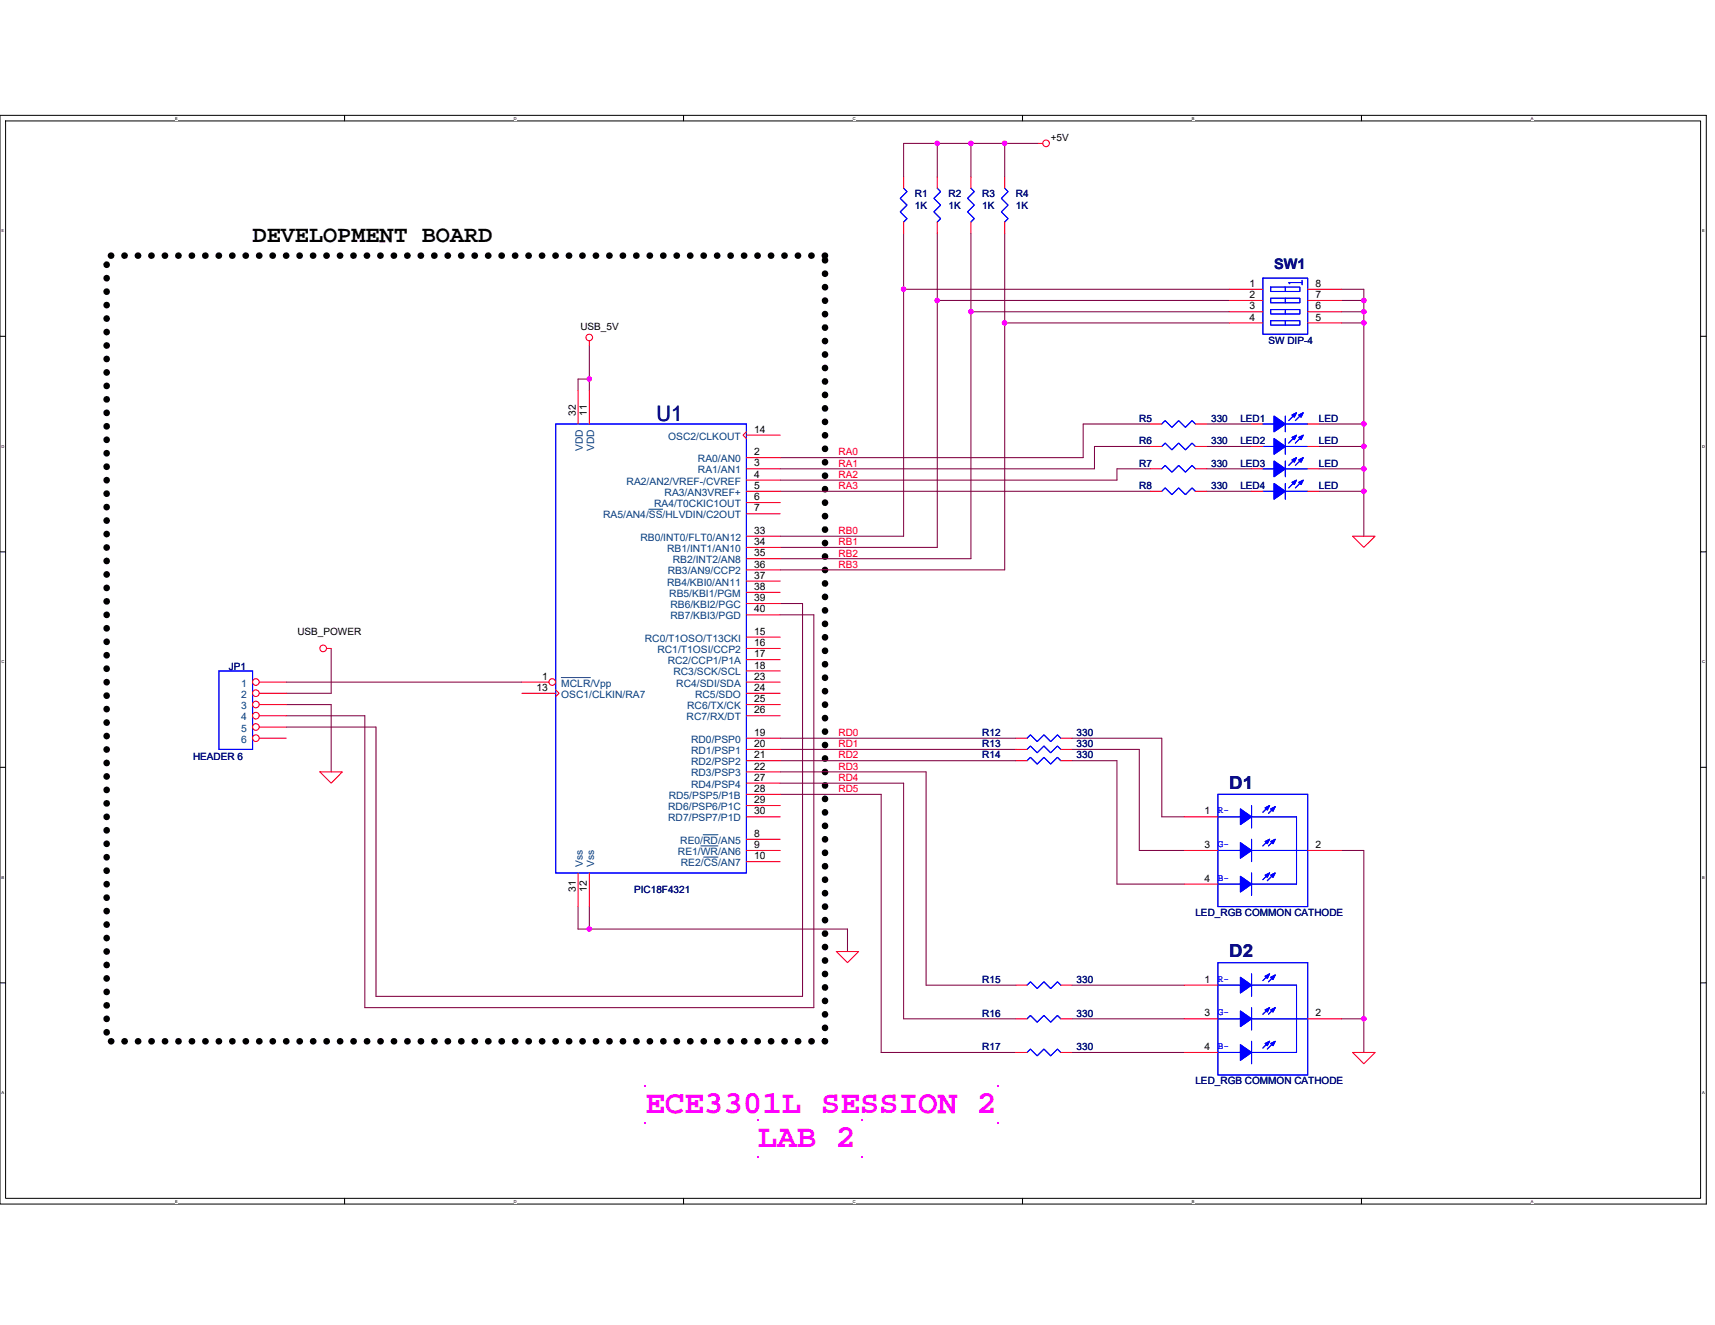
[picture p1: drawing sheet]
<svg xmlns="http://www.w3.org/2000/svg" width="279mm" height="216mm" viewBox="0 0 279 216" stroke-linecap="round" stroke-linejoin="round" font-family="sans-serif">
<path d="M0 18.8h278v177.4h-278zM.9 19.7h276.2v175.6h-276.2z" fill="none" stroke="#000" stroke-width=".16"/>
<g fill="#fff">
<path d="M28.5 18.9h.4v.7h-.4z"/>
<path d="M28.5 195.4h.4v.7h-.4z"/>
</g>
<path d="M56.1 18.8v.9M56.1 195.3v.9" fill="none" stroke="#000" stroke-width=".17"/>
<g fill="#fff">
<path d="M83.7 18.9h.5v.7h-.5z"/>
<path d="M83.7 195.4h.5v.7h-.5z"/>
</g>
<path d="M111.4 18.8v.9M111.4 195.3v.9" fill="none" stroke="#000" stroke-width=".17"/>
<g fill="#fff">
<path d="M139 18.9h.4v.7h-.4z"/>
<path d="M139 195.4h.4v.7h-.4z"/>
</g>
<path d="M166.6 18.8v.9M166.6 195.3v.9" fill="none" stroke="#000" stroke-width=".17"/>
<g fill="#fff">
<path d="M194.2 18.9h.4v.7h-.4z"/>
<path d="M194.2 195.4h.4v.7h-.4z"/>
</g>
<path d="M221.8 18.8v.9M221.8 195.3v.9" fill="none" stroke="#000" stroke-width=".17"/>
<g fill="#fff">
<path d="M249.4 18.9h.4v.7h-.4z"/>
<path d="M249.4 195.4h.4v.7h-.4z"/>
<path d="M.2 37.3h.5v.7h-.5z"/>
<path d="M277.3 37.3h.4v.7h-.4z"/>
<path d="M.2 72.3h.5v.8h-.5z"/>
<path d="M277.3 72.3h.4v.8h-.4z"/>
</g>
<path d="M0 54.8h.9M277.1 54.8h.9" fill="none" stroke="#000" stroke-width=".17"/>
<g fill="#fff">
<path d="M.2 107.5h.5v.7h-.5z"/>
<path d="M277.3 107.5h.4v.7h-.4z"/>
</g>
<path d="M0 89.9h.9M277.1 89.9h.9" fill="none" stroke="#000" stroke-width=".17"/>
<g fill="#fff">
<path d="M.2 142.6h.5v.7h-.5z"/>
<path d="M277.3 142.6h.4v.7h-.4z"/>
</g>
<path d="M0 125h.9M277.1 125h.9" fill="none" stroke="#000" stroke-width=".17"/>
<g fill="#fff">
<path d="M.2 177.7h.4v.7h-.4z"/>
<path d="M277.3 177.7h.4v.7h-.4z"/>
</g>
<path d="M0 160.1h.9M277.1 160.1h.9" fill="none" stroke="#000" stroke-width=".17"/>
<path d="M17.4 41.7h117v128h-117z" fill="none" stroke="#000" stroke-width="1.1" stroke-dasharray="0 2.2"/>
<g fill="#f0f">
<path d="M123.4 182.4h.1v.2h-.1z"/>
<path d="M140.4 182.4h.1v.2h-.1z"/>
<path d="M140.4 188.4h.1v.2h-.1z"/>
<path d="M123.4 188.4h.1v.2h-.1z"/>
<path d="M105.1 176.9h.1v.2h-.1z"/>
<path d="M162.5 176.9h.2v.2h-.2z"/>
<path d="M162.5 182.9h.2v.2h-.2z"/>
<path d="M105.1 182.9h.1v.2h-.1z"/>
</g>
<g fill="none" stroke="#800040" stroke-width=".17">
<path d="M147.2 38v9.1M152.7 38v11M152.7 23.4h-5.5v5.5M152.7 23.4v5.5M152.7 23.4h5.5M158.2 38v12.8M158.2 23.4v5.5M158.2 23.4h5.5M163.7 38v14.6M163.7 23.4v5.5M163.7 23.4h5.5M96 56.3v5.5"/>
<path d="M147.2 47.1v40.3h-20.1M147.2 47.1h53.1M152.7 49v40.2h-25.6M152.7 49h47.6M158.2 50.8v40.2h-31.1M158.2 50.8h42.1M163.7 52.6h36.6M163.7 52.6v40.3h-36.6M218.5 47.1h3.7v1.9M218.5 50.8h3.7M218.5 52.6h3.7M218.5 49h3.7"/>
<path d="M222.2 49v1.8M222.2 50.8v1.8M222.2 52.6v16.5M96 61.8v1.8M96 61.8h-1.8v1.8M187.5 69.1h-11v5.5h-49.4M187.5 72.7h-9.2v3.7h-51.2M187.5 76.4h-5.5v1.8h-54.9M196.6 69.1h7.3M196.6 76.4h7.3M196.6 72.7h7.3M214.9 72.7h7.3"/>
<path d="M214.9 76.4h7.3M214.9 69.1h7.3M222.2 72.7v3.7M222.2 76.4v3.7M222.2 69.1v3.6M127.1 80.1h60.4M127.1 98.3h3.6v64h-69.4v-43.8h-14.7M196.6 80.1h7.3M214.9 80.1h7.3M222.2 80.1v7.3M46.6 114.8h7.4v11M46.6 111.1h38.4"/>
<path d="M54 105.7v7.3h-7.4M127.1 100.2h5.5v64h-73.2v-47.6h-12.8M127.1 129.4h16.5v42.1h21.9M127.1 127.6h20.1v38.4h18.3M127.1 125.8h23.8v34.7h14.6M127.1 124h38.4M127.1 120.3h38.4M127.1 122.1h38.4M174.6 124h7.4v20.1h10.9M174.6 122.1h11v16.5h7.3M174.6 120.3h14.7v12.8h3.6M218.5 138.6h3.7v27.4"/>
<path d="M94.2 147.7v3.7h1.8M96 147.7v3.7M96 151.4h42.1v3.6M174.6 160.5h18.3M174.6 171.5h18.3M174.6 166h18.3M218.5 166h3.7M222.2 166v5.5"/>
</g>
<g fill="#f0f" stroke="#f0f" stroke-width=".17">
<circle cx="96" cy="61.8" r=".35"/>
<circle cx="96" cy="151.4" r=".35"/>
<circle cx="222.2" cy="166" r=".36"/>
<circle cx="222.2" cy="72.7" r=".36"/>
<circle cx="222.2" cy="80" r=".36"/>
<circle cx="222.2" cy="76.4" r=".36"/>
<circle cx="222.2" cy="49" r=".36"/>
<circle cx="222.2" cy="50.8" r=".36"/>
<circle cx="152.7" cy="23.4" r=".35"/>
<circle cx="158.2" cy="23.4" r=".36"/>
<circle cx="163.7" cy="23.4" r=".36"/>
<circle cx="222.2" cy="69.1" r=".36"/>
<circle cx="222.2" cy="52.6" r=".36"/>
<circle cx="147.2" cy="47.1" r=".35"/>
<circle cx="152.7" cy="49" r=".36"/>
<circle cx="158.2" cy="50.8" r=".36"/>
<circle cx="163.7" cy="52.6" r=".36"/>
</g>
<g fill="none" stroke="#f00" stroke-width=".17">
<path d="M169.2 23.4h.7M96 55.5v.8M203.9 80.1h1.8M213 80.1h1.9M220.4 87.4h3.6l-1.8 1.8zM53.2 105.7h.8M52.1 125.8h3.7l-1.8 1.8zM192.9 133.1h5.5M192.9 138.6h5.5M213 138.6h5.5M136.2 155h3.7l-1.8 1.9zM192.9 144.1h5.5"/>
<path d="M220.4 171.5h3.6l-1.8 1.8z"/>
<circle cx="170.4" cy="23.4" r=".54"/>
<circle cx="96" cy="55" r=".54"/>
<circle cx="52.6" cy="105.7" r=".54"/>
</g>
<g fill="#00f" stroke="#00f" stroke-width=".17">
<path d="M202.1 131.8l1.8 1.3-1.8 1.3z" fill-rule="evenodd"/>
<path d="M206.1 131.6l.7-.3-.3 .7z" fill-rule="evenodd"/>
<path d="M207 131.8l.8-.4-.4 .8z" fill-rule="evenodd"/>
<path d="M202.1 137.3l1.8 1.3-1.8 1.2z" fill-rule="evenodd"/>
<path d="M202.1 142.8l1.8 1.3-1.8 1.3z" fill-rule="evenodd"/>
<path d="M206.1 137.1l.7-.3-.3 .7z" fill-rule="evenodd"/>
<path d="M207 137.1l.8-.3-.4 .7z" fill-rule="evenodd"/>
<path d="M206.1 142.6l.7-.4-.3 .8z" fill-rule="evenodd"/>
<path d="M207 142.6l.8-.4-.4 .8z" fill-rule="evenodd"/>
<path d="M202.1 131.8l1.8 1.3-1.8 1.3z" fill-rule="evenodd"/>
<path d="M206.1 131.6l.7-.3-.3 .7z" fill-rule="evenodd"/>
<path d="M207 131.8l.8-.4-.4 .8z" fill-rule="evenodd"/>
<path d="M202.1 137.3l1.8 1.3-1.8 1.2z" fill-rule="evenodd"/>
<path d="M202.1 142.8l1.8 1.3-1.8 1.3z" fill-rule="evenodd"/>
<path d="M206.1 137.1l.7-.3-.3 .7z" fill-rule="evenodd"/>
<path d="M207 137.1l.8-.3-.4 .7z" fill-rule="evenodd"/>
<path d="M206.1 142.6l.7-.4-.3 .8z" fill-rule="evenodd"/>
<path d="M207 142.6l.8-.4-.4 .8z" fill-rule="evenodd"/>
<path d="M207.6 78.8l1.8 1.3-1.8 1.2z" fill-rule="evenodd"/>
<path d="M211.6 78.6l.7-.4-.3 .8z" fill-rule="evenodd"/>
<path d="M210.5 78.6l.7-.4-.3 .8z" fill-rule="evenodd"/>
<path d="M207.6 78.8l1.8 1.3-1.8 1.2z" fill-rule="evenodd"/>
<path d="M211.6 78.6l.7-.4-.3 .8z" fill-rule="evenodd"/>
<path d="M210.5 78.6l.7-.4-.3 .8z" fill-rule="evenodd"/>
</g>
<g fill="none" stroke="#00f" stroke-width=".17">
<path d="M90.5 69.1h31.1v73.1h-31.1zM209.4 78.8v2.5M211 78.4l-1 1.1M212.1 78.4l-1.1 1.1M205.7 80.1h1.9M209.4 80.1h3.6M198.4 129.4h14.6v18.3h-14.6zM198.4 133.1h12.8v11h-12.8M198.4 138.6h14.6M203.9 131.3v3.6M203.9 136.8v3.6M206.8 131.3l-1.1 1.1"/>
<path d="M206.8 136.8l-1.1 1M207.8 136.8l-1.1 1M207.8 131.4l-1.1 1.1M203.9 142.2v3.7M206.8 142.2l-1.1 1.1M207.6 142.4l-1.1 1.1"/>
</g>
<circle cx="90" cy="111.1" r=".54" fill="#fff" stroke="#f00" stroke-width=".17"/>
<g fill="none" stroke="#f00" stroke-width=".17">
<path d="M94.2 63.6v5.5M96 63.6v5.5M121.6 74.6h5.5M121.6 76.4h5.5M121.6 78.2h5.5M121.6 70.4l-.5 .5 .5 .6M121.6 70.9h5.5M121.6 80.1h5.5M121.6 81.9h5.5M121.6 83.7h5.5M121.6 87.4h5.5M121.6 89.2h5.5"/>
<path d="M121.6 91h5.5M121.6 92.9h5.5M121.6 94.7h5.5M121.6 96.5h5.5M121.6 98.3h5.5M85 113h5.5M85 111.1h4.4M90.5 112.4l.6 .6-.6 .5M121.6 100.2h5.5M121.6 116.6h5.5M121.6 114.8h5.5M121.6 113h5.5"/>
<path d="M121.6 111.1h5.5M121.6 109.3h5.5M121.6 107.5h5.5M121.6 105.7h5.5M121.6 103.8h5.5M121.6 136.8h5.5M121.6 138.6h5.5M121.6 120.3h5.5M121.6 122.1h5.5M121.6 124h5.5M121.6 125.8h5.5M121.6 127.6h5.5"/>
<path d="M121.6 129.4h5.5M121.6 131.3h5.5M121.6 133.1h5.5M94.2 142.2v5.5M96 142.2v5.5M121.6 140.4h5.5M165.5 166h1.8M172.8 166h1.8"/>
</g>
<path d="M105.7 83h2.3M91.4 110.4h4.8M114.2 137.8h2.8M114.6 136h2.4M114.6 139.7h2.4" fill="none" stroke="#004080" stroke-width=".16"/>
<path d="M35.7 109.3h5.4v12.8h-5.4zM167.3 166l.6-.5 1.1 1.1 1.1-1.1 1.1 1.1 1.1-1.1 .5 .5" fill="none" stroke="#00f" stroke-width=".17"/>
<circle cx="41.7" cy="111.1" r=".54" fill="#fff" stroke="#f00" stroke-width=".17"/>
<path d="M42.2 111.1h4.4" fill="none" stroke="#f00" stroke-width=".17"/>
<circle cx="41.7" cy="113" r=".54" fill="#fff" stroke="#f00" stroke-width=".17"/>
<path d="M42.2 113h4.4" fill="none" stroke="#f00" stroke-width=".17"/>
<circle cx="41.7" cy="114.8" r=".54" fill="#fff" stroke="#f00" stroke-width=".17"/>
<path d="M42.2 114.8h4.4" fill="none" stroke="#f00" stroke-width=".17"/>
<circle cx="41.7" cy="116.6" r=".54" fill="#fff" stroke="#f00" stroke-width=".17"/>
<path d="M42.2 116.6h4.4" fill="none" stroke="#f00" stroke-width=".17"/>
<circle cx="41.7" cy="118.5" r=".54" fill="#fff" stroke="#f00" stroke-width=".17"/>
<path d="M42.2 118.5h4.4" fill="none" stroke="#f00" stroke-width=".17"/>
<circle cx="41.7" cy="120.3" r=".54" fill="#fff" stroke="#f00" stroke-width=".17"/>
<g fill="none" stroke="#f00" stroke-width=".17">
<path d="M147.2 28.9v1.8M147.2 36.2v1.8M152.7 28.9v1.8M152.7 36.2v1.8M158.2 28.9v1.8M158.2 36.2v1.8M163.7 28.9v1.8M163.7 36.2v1.8M200.3 47.1h5.4M200.3 49h5.4M200.3 50.8h5.4M200.3 52.6h5.4"/>
<path d="M213 47.1h5.5M213 49h5.5M213 50.8h5.5M213 52.6h5.5M187.5 72.7h1.8M187.5 76.4h1.8M187.5 69.1h1.8M194.8 72.7h1.8M194.8 76.4h1.8M194.8 69.1h1.8M203.9 72.7h1.8M203.9 69.1h1.8"/>
<path d="M203.9 76.4h1.8M213 72.7h1.9M213 69.1h1.9M213 76.4h1.9M187.5 80.1h1.8M194.8 80.1h1.8M42.2 120.3h4.4M165.5 120.3h1.8M165.5 124h1.8M165.5 122.1h1.8M172.8 120.3h1.8M172.8 124h1.8"/>
<path d="M172.8 122.1h1.8M165.5 160.5h1.8M165.5 171.5h1.8M172.8 160.5h1.8M172.8 171.5h1.8M192.9 160.5h5.5M192.9 166h5.5M192.9 171.5h5.5M213 166h5.5"/>
</g>
<g fill="none" stroke="#00f" stroke-width=".17">
<path d="M147.2 30.7l.6 .5-1.1 1.1 1.1 1.1-1.1 1.1 1.1 1.1-.6 .6M152.7 30.7l.5 .5-1.1 1.1 1.1 1.1-1.1 1.1 1.1 1.1-.5 .6M158.2 30.7l.5 .5-1.1 1.1 1.1 1.1-1.1 1.1 1.1 1.1-.5 .6M163.7 30.7l.5 .5-1.1 1.1 1.1 1.1-1.1 1.1 1.1 1.1-.5 .6M205.7 45.3h7.3v9.2h-7.3zM207 46.8h4.8v.7h-4.8zM207 48.6h4.8v.7h-4.8zM207 50.4h4.8v.8h-4.8zM207 52.3h4.8v.7h-4.8zM209.4 46.8v.7M209.4 48.6v.7M209.4 50.4v.8"/>
<path d="M209.4 52.3v.7M212.1 46h-2.1l.1 .2M212.1 45.7v.7M189.3 72.7l.5-.5 1.1 1.1 1.1-1.1 1.1 1.1 1.1-1.1 .6 .5M189.3 76.4l.5-.6 1.1 1.1 1.1-1.1 1.1 1.1 1.1-1.1 .6 .6M189.3 69.1l.5-.6 1.1 1.1 1.1-1.1 1.1 1.1 1.1-1.1 .6 .6M205.7 72.7h1.9M205.7 69.1h1.9M205.7 76.4h1.9M209.4 71.5v2.5M209.4 72.7h3.6M209.4 67.8v2.6"/>
<path d="M209.4 69.1h3.6M209.4 75.1v2.6M209.4 76.4h3.6M211 71.1l-1 1.1M211 67.4l-1 1.1M211 74.8l-1 1M212.1 71.1l-1.1 1.1M212.1 67.4l-1.1 1.1M212.1 74.8l-1.1 1M189.3 80.1l.5-.6 1.1 1.1 1.1-1.1 1.1 1.1 1.1-1.1 .6 .6M167.3 120.3l.6-.6 1.1 1.1 1.1-1.1 1.1 1.1 1.1-1.1 .5 .6M167.3 124l.6-.6 1.1 1.1 1.1-1.1 1.1 1.1 1.1-1.1 .5 .6"/>
<path d="M167.3 122.1l.6-.5 1.1 1.1 1.1-1.1 1.1 1.1 1.1-1.1 .5 .5M198.4 156.9h14.6v18.3h-14.6zM203.9 158.7v3.6M206.8 158.7l-1.1 1.1M207.8 158.9l-1.1 1.1M167.3 160.5l.6-.5 1.1 1.1 1.1-1.1 1.1 1.1 1.1-1.1 .5 .5M167.3 171.5l.6-.6 1.1 1.1 1.1-1.1 1.1 1.1 1.1-1.1 .5 .6M198.4 160.5h12.8v11h-12.8M198.4 166h14.6M203.9 164.2v3.6M203.9 169.7v3.6M206.8 169.7l-1.1 1.1"/>
<path d="M206.8 164.2l-1.1 1.1M207.6 169.8l-1.1 1.1M207.8 164.2l-1.1 1.1"/>
</g>
<g fill="#00f" stroke="#00f" stroke-width=".17">
<path d="M207.6 71.5l1.8 1.2-1.8 1.3z" fill-rule="evenodd"/>
<path d="M211.6 71.3l.7-.4-.3 .7z" fill-rule="evenodd"/>
<path d="M210.5 71.3l.7-.4-.3 .7z" fill-rule="evenodd"/>
<path d="M207.6 71.5l1.8 1.2-1.8 1.3z" fill-rule="evenodd"/>
<path d="M211.6 71.3l.7-.4-.3 .7z" fill-rule="evenodd"/>
<path d="M210.5 71.3l.7-.4-.3 .7z" fill-rule="evenodd"/>
<path d="M207.6 67.8l1.8 1.3-1.8 1.3z" fill-rule="evenodd"/>
<path d="M211.6 67.6l.7-.4-.3 .8z" fill-rule="evenodd"/>
<path d="M210.5 67.6l.7-.4-.3 .8z" fill-rule="evenodd"/>
<path d="M207.6 67.8l1.8 1.3-1.8 1.3z" fill-rule="evenodd"/>
<path d="M211.6 67.6l.7-.4-.3 .8z" fill-rule="evenodd"/>
<path d="M210.5 67.6l.7-.4-.3 .8z" fill-rule="evenodd"/>
<path d="M202.1 159.2l1.8 1.3-1.8 1.3z" fill-rule="evenodd"/>
<path d="M206.1 159.1l.7-.4-.3 .7z" fill-rule="evenodd"/>
<path d="M207 159.2l.8-.3-.4 .7z" fill-rule="evenodd"/>
<path d="M202.1 164.7l1.8 1.3-1.8 1.3z" fill-rule="evenodd"/>
<path d="M202.1 170.2l1.8 1.3-1.8 1.3z" fill-rule="evenodd"/>
<path d="M206.1 164.5l.7-.3-.3 .7z" fill-rule="evenodd"/>
<path d="M207 164.5l.8-.3-.4 .7z" fill-rule="evenodd"/>
<path d="M206.1 170l.7-.3-.3 .7z" fill-rule="evenodd"/>
<path d="M207 170l.8-.3-.4 .7z" fill-rule="evenodd"/>
<path d="M202.1 159.2l1.8 1.3-1.8 1.3z" fill-rule="evenodd"/>
<path d="M206.1 159.1l.7-.4-.3 .7z" fill-rule="evenodd"/>
<path d="M207 159.2l.8-.3-.4 .7z" fill-rule="evenodd"/>
<path d="M202.1 164.7l1.8 1.3-1.8 1.3z" fill-rule="evenodd"/>
<path d="M202.1 170.2l1.8 1.3-1.8 1.3z" fill-rule="evenodd"/>
<path d="M206.1 164.5l.7-.3-.3 .7z" fill-rule="evenodd"/>
<path d="M207 164.5l.8-.3-.4 .7z" fill-rule="evenodd"/>
<path d="M206.1 170l.7-.3-.3 .7z" fill-rule="evenodd"/>
<path d="M207 170l.8-.3-.4 .7z" fill-rule="evenodd"/>
<path d="M207.6 75.1l1.8 1.3-1.8 1.3z" fill-rule="evenodd"/>
<path d="M211.6 74.9l.7-.3-.3 .7z" fill-rule="evenodd"/>
<path d="M210.5 74.9l.7-.3-.3 .7z" fill-rule="evenodd"/>
<path d="M207.6 75.1l1.8 1.3-1.8 1.3z" fill-rule="evenodd"/>
<path d="M211.6 74.9l.7-.3-.3 .7z" fill-rule="evenodd"/>
<path d="M210.5 74.9l.7-.3-.3 .7z" fill-rule="evenodd"/>
</g>
<g fill="#f0f" stroke="#f0f" stroke-width=".17">
<circle cx="96" cy="61.8" r=".35"/>
<circle cx="96" cy="151.4" r=".35"/>
<circle cx="222.2" cy="166" r=".36"/>
<circle cx="222.2" cy="72.7" r=".36"/>
<circle cx="222.2" cy="80" r=".36"/>
<circle cx="222.2" cy="76.4" r=".36"/>
<circle cx="222.2" cy="49" r=".36"/>
<circle cx="222.2" cy="50.8" r=".36"/>
<circle cx="152.7" cy="23.4" r=".35"/>
<circle cx="158.2" cy="23.4" r=".36"/>
<circle cx="163.7" cy="23.4" r=".36"/>
<circle cx="222.2" cy="69.1" r=".36"/>
<circle cx="222.2" cy="52.6" r=".36"/>
<circle cx="147.2" cy="47.1" r=".35"/>
<circle cx="152.7" cy="49" r=".36"/>
<circle cx="158.2" cy="50.8" r=".36"/>
<circle cx="163.7" cy="52.6" r=".36"/>
</g>
<g font-size="5.3" fill="#f0f">
<text x="105.2" y="181.4">ECE3301L SESSION 2</text>
<text x="123.4" y="186.9">LAB 2</text>
</g>
<text font-size="3.8" x="41.1" y="39.4">DEVELOPMENT BOARD</text>
<text font-size="3.5" fill="#000080" x="107" y="68.5">U1</text>
<g font-size="2.9" fill="#000080">
<text x="200.3" y="128.5">D1</text>
<text x="200.3" y="155.9">D2</text>
</g>
<text font-size="2.4" fill="#000080" x="207.6" y="43.9">SW1</text>
<g font-size="1.7">
<text x="203.5" y="46.8">1</text>
<text x="214.3" y="46.8">8</text>
<text x="203.5" y="48.6">2</text>
<text x="203.5" y="50.4">3</text>
<text x="203.5" y="52.2">4</text>
<text x="214.3" y="48.6">7</text>
<text x="214.3" y="50.4">6</text>
<text x="214.3" y="52.2">5</text>
<text x="93.8" y="67.8" transform="rotate(-90 93.8 67.8)">32</text>
<text x="95.6" y="67.8" transform="rotate(-90 95.6 67.8)">11</text>
<text x="122.9" y="70.5">14</text>
<text x="122.9" y="74.2">2</text>
<text x="122.9" y="76">3</text>
<text x="122.9" y="77.9">4</text>
<text x="122.9" y="79.7">5</text>
<text x="122.9" y="81.5">6</text>
<text x="122.9" y="83.3">7</text>
<text x="122.9" y="87">33</text>
<text x="122.9" y="88.8">34</text>
<text x="122.9" y="94.3">37</text>
<text x="122.9" y="90.7">35</text>
<text x="122.9" y="92.5">36</text>
<text x="122.9" y="96.1">38</text>
<text x="122.9" y="98">39</text>
<text x="122.9" y="99.8">40</text>
<text x="122.9" y="105.3">16</text>
<text x="122.9" y="103.4">15</text>
<text x="122.9" y="107.1">17</text>
<text x="87.4" y="112.6">13</text>
<text x="88.3" y="110.8">1</text>
<text x="122.9" y="108.9">18</text>
<text x="122.9" y="112.6">24</text>
<text x="122.9" y="110.8">23</text>
<text x="122.9" y="114.4">25</text>
<text x="122.9" y="116.2">26</text>
<text x="122.9" y="119.9">19</text>
<text x="122.9" y="121.7">20</text>
<text x="122.9" y="123.6">21</text>
<text x="122.9" y="125.4">22</text>
<text x="122.9" y="130.9">29</text>
<text x="122.9" y="127.2">27</text>
<text x="122.9" y="129.1">28</text>
<text x="122.9" y="132.7">30</text>
<text x="122.9" y="136.4">8</text>
<text x="196.2" y="132.7">1</text>
<text x="122.9" y="138.2">9</text>
<text x="122.9" y="140">10</text>
<text x="196.2" y="138.2">3</text>
<text x="196.2" y="143.7">4</text>
<text x="214.3" y="138.2">2</text>
<text x="93.8" y="145.4" transform="rotate(-90 93.8 145.4)">31</text>
<text x="95.6" y="145.4" transform="rotate(-90 95.6 145.4)">12</text>
<text x="196.2" y="160.1">1</text>
<text x="196.2" y="165.6">3</text>
<text x="214.3" y="165.6">2</text>
<text x="196.2" y="171.1">4</text>
</g>
<g font-size="1.7" fill="#004080">
<text x="108.9" y="71.6">OSC2/CLKOUT</text>
<text x="94.9" y="73.5" transform="rotate(-90 94.9 73.5)">VDD</text>
<text x="96.8" y="73.5" transform="rotate(-90 96.8 73.5)">VDD</text>
<text x="113.7" y="75.3">RA0/AN0</text>
<text x="113.7" y="77.1">RA1/AN1</text>
<text x="102.1" y="79">RA2/AN2/VREF-/CVREF</text>
<text x="106.6" y="82.6">RA4/T0CKIC1OUT</text>
<text x="108.3" y="80.8">RA3/AN3VREF+</text>
<text x="98.3" y="84.5">RA5/AN4/SS/HLVDIN/C2OUT</text>
<text x="104.3" y="88.1">RB0/INT0/FLT0/AN12</text>
<text x="108.7" y="89.9">RB1/INT1/AN10</text>
<text x="108.7" y="95.4">RB4/KBI0/AN11</text>
<text x="108.8" y="93.6">RB3/AN9/CCP2</text>
<text x="109.6" y="91.8">RB2/INT2/AN8</text>
<text x="109" y="97.3">RB5/KBI1/PGM</text>
<text x="109.2" y="99.1">RB6/KBI2/PGC</text>
<text x="109.2" y="100.9">RB7/KBI3/PGD</text>
<text x="105.1" y="104.6">RC0/T1OSO/T13CKI</text>
<text x="107.1" y="106.4">RC1/T1OSI/CCP2</text>
<text x="39.3" y="111.9">1</text>
<text x="39.3" y="113.7">2</text>
<text x="91.4" y="111.9">MCLR/Vpp</text>
<text x="91.4" y="113.7">OSC1/CLKIN/RA7</text>
<text x="108.8" y="108.2">RC2/CCP1/P1A</text>
<text x="109.7" y="110.1">RC3/SCK/SCL</text>
<text x="110.2" y="111.9">RC4/SDI/SDA</text>
<text x="113.2" y="113.7">RC5/SDO</text>
<text x="39.3" y="115.5">3</text>
<text x="39.3" y="117.4">4</text>
<text x="39.3" y="119.2">5</text>
<text x="111.9" y="117.4">RC7/RX/DT</text>
<text x="112" y="115.5">RC6/TX/CK</text>
<text x="39.3" y="121">6</text>
<text x="112.6" y="121">RD0/PSP0</text>
<text x="112.6" y="122.9">RD1/PSP1</text>
<text x="112.6" y="124.7">RD2/PSP2</text>
<text x="108.9" y="132">RD6/PSP6/P1C</text>
<text x="108.9" y="130.2">RD5/PSP5/P1B</text>
<text x="112.6" y="126.5">RD3/PSP3</text>
<text x="112.6" y="128.4">RD4/PSP4</text>
<text x="108.9" y="133.8">RD7/PSP7/P1D</text>
<text x="110.8" y="137.5">RE0/RD/AN5</text>
<text x="94.9" y="141.3" transform="rotate(-90 94.9 141.3)">Vss</text>
<text x="96.8" y="141.3" transform="rotate(-90 96.8 141.3)">Vss</text>
<text x="110.4" y="139.3">RE1/WR/AN6</text>
<text x="110.9" y="141.1">RE2/CS/AN7</text>
</g>
<g font-size="1.6">
<text x="171.2" y="23">+5V</text>
<text x="94.6" y="53.7">USB_5V</text>
<text x="48.5" y="103.5">USB_POWER</text>
</g>
<g font-size="1.6" fill="#000080">
<text x="149" y="32.2">R1</text>
<text x="149" y="34">1K</text>
<text x="154.5" y="32.2">R2</text>
<text x="154.5" y="34">1K</text>
<text x="160" y="32.2">R3</text>
<text x="160" y="34">1K</text>
<text x="165.5" y="32.2">R4</text>
<text x="165.5" y="34">1K</text>
<text x="206.7" y="56.1">SW DIP-4</text>
<text x="185.6" y="68.7">R5</text>
<text x="197.3" y="68.7">330</text>
<text x="202.1" y="68.7">LED1</text>
<text x="214.9" y="68.7">LED</text>
<text x="185.6" y="72.4">R6</text>
<text x="185.6" y="76.1">R7</text>
<text x="197.3" y="72.4">330</text>
<text x="197.3" y="76.1">330</text>
<text x="202.1" y="72.4">LED2</text>
<text x="202.1" y="76.1">LED3</text>
<text x="214.9" y="72.4">LED</text>
<text x="214.9" y="76.1">LED</text>
<text x="185.6" y="79.7">R8</text>
<text x="197.3" y="79.7">330</text>
<text x="202.1" y="79.7">LED4</text>
<text x="214.9" y="79.7">LED</text>
<text x="37.3" y="109.2">JP1</text>
<text x="160" y="120">R12</text>
<text x="175.4" y="120">330</text>
<text x="31.5" y="123.8">HEADER 6</text>
<text x="160" y="123.6">R14</text>
<text x="160" y="121.8">R13</text>
<text x="175.4" y="123.6">330</text>
<text x="175.4" y="121.8">330</text>
<text x="103.3" y="145.5">PIC18F4321</text>
<text x="194.8" y="149.2">LED_RGB COMMON CATHODE</text>
<text x="160" y="160.2">R15</text>
<text x="175.4" y="160.2">330</text>
<text x="160" y="165.7">R16</text>
<text x="175.4" y="165.7">330</text>
<text x="160" y="171.2">R17</text>
<text x="175.4" y="171.2">330</text>
<text x="194.8" y="176.6">LED_RGB COMMON CATHODE</text>
</g>
<g font-size="1.6" fill="#f00">
<text x="136.6" y="74.2">RA0</text>
<text x="136.6" y="76">RA1</text>
<text x="136.6" y="77.9">RA2</text>
<text x="136.6" y="79.7">RA3</text>
<text x="136.6" y="87">RB0</text>
<text x="136.6" y="88.8">RB1</text>
<text x="136.6" y="90.7">RB2</text>
<text x="136.6" y="92.5">RB3</text>
<text x="136.6" y="119.9">RD0</text>
<text x="136.6" y="123.6">RD2</text>
<text x="136.6" y="121.8">RD1</text>
<text x="136.6" y="125.4">RD3</text>
<text x="136.6" y="127.3">RD4</text>
<text x="136.6" y="129.1">RD5</text>
</g>
<g font-size="1.6" fill="#00f">
<text x="198.4" y="132.5">R-</text>
<text x="198.4" y="138">G-</text>
<text x="198.4" y="143.5">B-</text>
<text x="198.4" y="160">R-</text>
<text x="198.4" y="165.5">G-</text>
<text x="198.4" y="170.9">B-</text>
</g>
<g font-size=".7">
<text x="28.5" y="19.5">E</text>
<text x="83.7" y="19.5">D</text>
<text x="139" y="19.5">C</text>
<text x="194.2" y="19.5">B</text>
<text x="249.4" y="19.5">A</text>
<text x=".2" y="37.8">E</text>
<text x="277.3" y="37.8">E</text>
<text x=".2" y="72.9">D</text>
<text x="277.3" y="72.9">D</text>
<text x=".2" y="108.1">C</text>
<text x="277.3" y="108.1">C</text>
<text x=".2" y="143.2">B</text>
<text x="277.3" y="143.2">B</text>
<text x=".2" y="178.3">A</text>
<text x="277.3" y="178.3">A</text>
<text x="28.5" y="196">E</text>
<text x="83.7" y="196">D</text>
<text x="139" y="196">C</text>
<text x="194.2" y="196">B</text>
<text x="249.4" y="196">A</text>
</g>
</svg>
